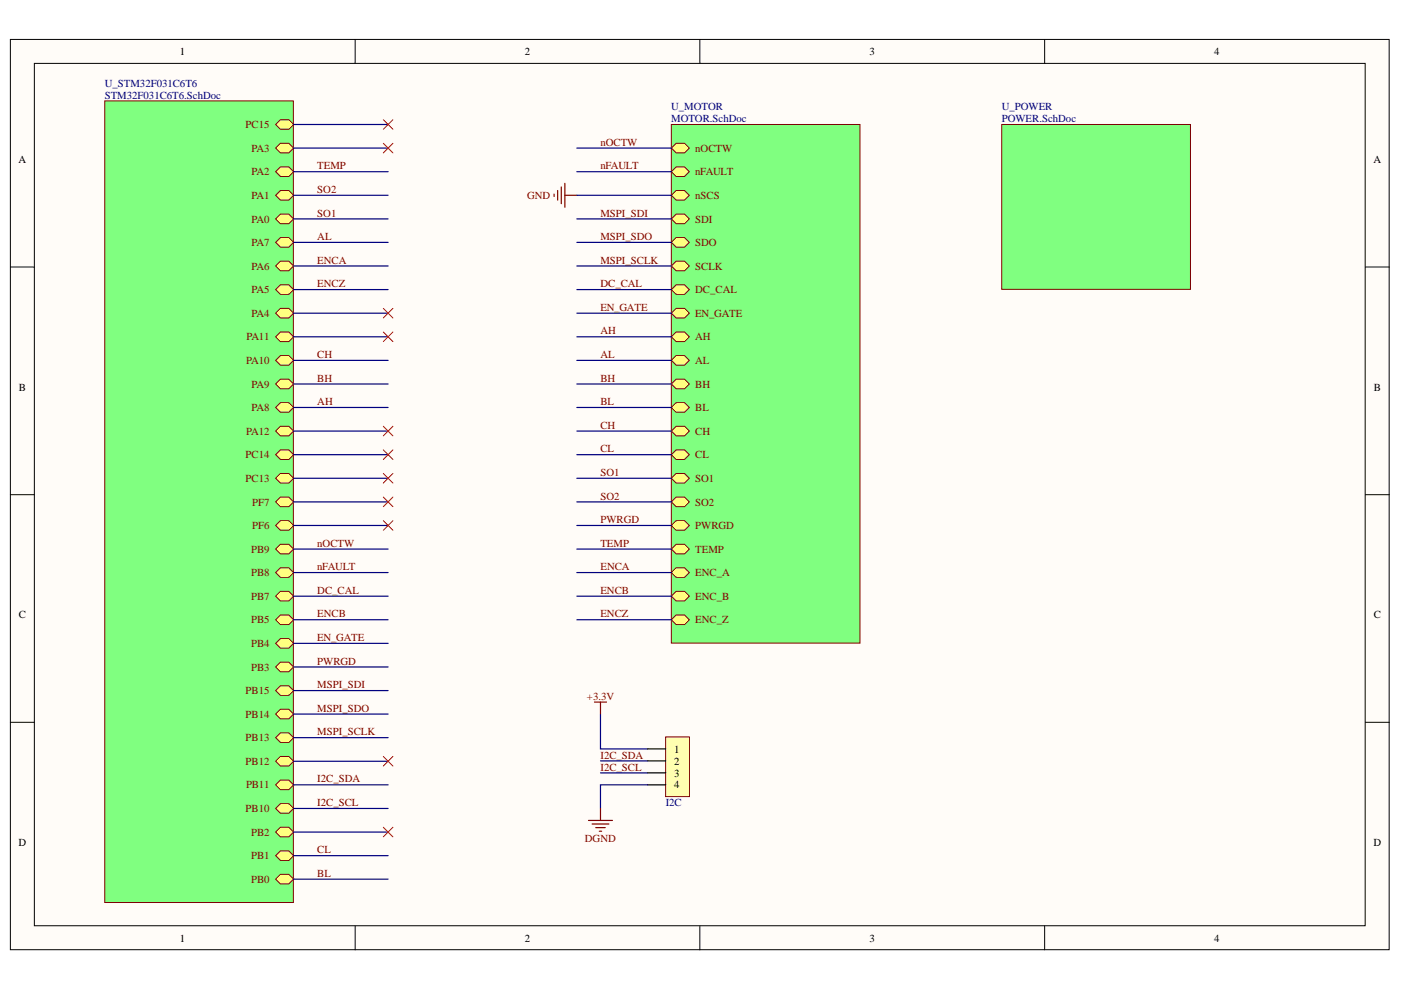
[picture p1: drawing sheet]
<svg xmlns="http://www.w3.org/2000/svg" width="297mm" height="210mm" viewBox="0 0 297 210" stroke-linecap="round" stroke-linejoin="round" font-family="sans-serif">
<g fill="#fffcf8" stroke="#000" stroke-width=".21">
<path d="M2.2 8.4h292.3v193h-292.3z"/>
<path d="M7.3 13.4h282.1v182.9h-282.1z"/>
</g>
<path d="M75.3 8.4v5M148.4 8.4v5M221.5 8.4v5M2.2 56.6h5.1M289.5 56.6h5.1M2.2 104.9h5.1M289.5 104.9h5.1M2.2 153.1h5.1M289.5 153.1h5.1M75.3 196.3v5.1M148.4 196.3v5.1M221.5 196.3v5.1" fill="none" stroke="#000" stroke-width=".21"/>
<path d="M142.3 26.4h40v110h-40z" fill="#80ff80" stroke="#800000" stroke-width=".21"/>
<path d="M142.3 31.4l1.1-1h1.7l1.1 1-1.1 1h-1.7z" fill-rule="evenodd" fill="#ffff80"/>
<path d="M142.3 31.4l1.1-1h1.7l1.1 1-1.1 1h-1.7z" fill="none" stroke="#800000" stroke-width=".21"/>
<path d="M142.3 36.4l1.1-1h1.7l1.1 1-1.1 1h-1.7z" fill-rule="evenodd" fill="#ffff80"/>
<path d="M142.3 36.4l1.1-1h1.7l1.1 1-1.1 1h-1.7z" fill="none" stroke="#800000" stroke-width=".21"/>
<path d="M142.3 41.4l1.1-1h1.7l1.1 1-1.1 1h-1.7z" fill-rule="evenodd" fill="#ffff80"/>
<path d="M142.3 41.4l1.1-1h1.7l1.1 1-1.1 1h-1.7z" fill="none" stroke="#800000" stroke-width=".21"/>
<path d="M142.3 46.4l1.1-1h1.7l1.1 1-1.1 1h-1.7z" fill-rule="evenodd" fill="#ffff80"/>
<path d="M142.3 46.4l1.1-1h1.7l1.1 1-1.1 1h-1.7z" fill="none" stroke="#800000" stroke-width=".21"/>
<path d="M142.3 51.4l1.1-1h1.7l1.1 1-1.1 1h-1.7z" fill-rule="evenodd" fill="#ffff80"/>
<path d="M142.3 51.4l1.1-1h1.7l1.1 1-1.1 1h-1.7z" fill="none" stroke="#800000" stroke-width=".21"/>
<path d="M142.3 56.4l1.1-1h1.7l1.1 1-1.1 1h-1.7z" fill-rule="evenodd" fill="#ffff80"/>
<path d="M142.3 56.4l1.1-1h1.7l1.1 1-1.1 1h-1.7z" fill="none" stroke="#800000" stroke-width=".21"/>
<path d="M142.3 61.4l1.1-1h1.7l1.1 1-1.1 1h-1.7z" fill-rule="evenodd" fill="#ffff80"/>
<path d="M142.3 61.4l1.1-1h1.7l1.1 1-1.1 1h-1.7z" fill="none" stroke="#800000" stroke-width=".21"/>
<path d="M142.3 66.4l1.1-1h1.7l1.1 1-1.1 1h-1.7z" fill-rule="evenodd" fill="#ffff80"/>
<path d="M142.3 66.4l1.1-1h1.7l1.1 1-1.1 1h-1.7z" fill="none" stroke="#800000" stroke-width=".21"/>
<path d="M142.3 71.4l1.1-1h1.7l1.1 1-1.1 1h-1.7z" fill-rule="evenodd" fill="#ffff80"/>
<path d="M142.3 71.4l1.1-1h1.7l1.1 1-1.1 1h-1.7z" fill="none" stroke="#800000" stroke-width=".21"/>
<path d="M142.3 76.4l1.1-1h1.7l1.1 1-1.1 1h-1.7z" fill-rule="evenodd" fill="#ffff80"/>
<path d="M142.3 76.4l1.1-1h1.7l1.1 1-1.1 1h-1.7z" fill="none" stroke="#800000" stroke-width=".21"/>
<path d="M142.3 81.4l1.1-1h1.7l1.1 1-1.1 1h-1.7z" fill-rule="evenodd" fill="#ffff80"/>
<path d="M142.3 81.4l1.1-1h1.7l1.1 1-1.1 1h-1.7z" fill="none" stroke="#800000" stroke-width=".21"/>
<path d="M142.3 86.4l1.1-1h1.7l1.1 1-1.1 1h-1.7z" fill-rule="evenodd" fill="#ffff80"/>
<path d="M142.3 86.4l1.1-1h1.7l1.1 1-1.1 1h-1.7z" fill="none" stroke="#800000" stroke-width=".21"/>
<path d="M142.3 91.4l1.1-1h1.7l1.1 1-1.1 1h-1.7z" fill-rule="evenodd" fill="#ffff80"/>
<path d="M142.3 91.4l1.1-1h1.7l1.1 1-1.1 1h-1.7z" fill="none" stroke="#800000" stroke-width=".21"/>
<path d="M142.3 96.4l1.1-1h1.7l1.1 1-1.1 1h-1.7z" fill-rule="evenodd" fill="#ffff80"/>
<path d="M142.3 96.4l1.1-1h1.7l1.1 1-1.1 1h-1.7z" fill="none" stroke="#800000" stroke-width=".21"/>
<path d="M142.3 101.4l1.1-1h1.7l1.1 1-1.1 1h-1.7z" fill-rule="evenodd" fill="#ffff80"/>
<path d="M142.3 101.4l1.1-1h1.7l1.1 1-1.1 1h-1.7z" fill="none" stroke="#800000" stroke-width=".21"/>
<path d="M142.3 106.4l1.1-1h1.7l1.1 1-1.1 1h-1.7z" fill-rule="evenodd" fill="#ffff80"/>
<path d="M142.3 106.4l1.1-1h1.7l1.1 1-1.1 1h-1.7z" fill="none" stroke="#800000" stroke-width=".21"/>
<path d="M142.3 111.4l1.1-1h1.7l1.1 1-1.1 1h-1.7z" fill-rule="evenodd" fill="#ffff80"/>
<path d="M142.3 111.4l1.1-1h1.7l1.1 1-1.1 1h-1.7z" fill="none" stroke="#800000" stroke-width=".21"/>
<path d="M142.3 116.4l1.1-1h1.7l1.1 1-1.1 1h-1.7z" fill-rule="evenodd" fill="#ffff80"/>
<path d="M142.3 116.4l1.1-1h1.7l1.1 1-1.1 1h-1.7z" fill="none" stroke="#800000" stroke-width=".21"/>
<path d="M142.3 121.4l1.1-1h1.7l1.1 1-1.1 1h-1.7z" fill-rule="evenodd" fill="#ffff80"/>
<path d="M142.3 121.4l1.1-1h1.7l1.1 1-1.1 1h-1.7z" fill="none" stroke="#800000" stroke-width=".21"/>
<path d="M142.3 126.4l1.1-1h1.7l1.1 1-1.1 1h-1.7z" fill-rule="evenodd" fill="#ffff80"/>
<path d="M142.3 126.4l1.1-1h1.7l1.1 1-1.1 1h-1.7z" fill="none" stroke="#800000" stroke-width=".21"/>
<path d="M142.3 131.4l1.1-1h1.7l1.1 1-1.1 1h-1.7z" fill-rule="evenodd" fill="#ffff80"/>
<path d="M142.3 131.4l1.1-1h1.7l1.1 1-1.1 1h-1.7z" fill="none" stroke="#800000" stroke-width=".21"/>
<path d="M22.2 21.4h40v170h-40z" fill="#80ff80" stroke="#800000" stroke-width=".21"/>
<path d="M58.4 186.4l1.1-1h1.7l1.1 1-1.1 1h-1.7z" fill-rule="evenodd" fill="#ffff80"/>
<path d="M58.4 186.4l1.1-1h1.7l1.1 1-1.1 1h-1.7z" fill="none" stroke="#800000" stroke-width=".21"/>
<path d="M58.4 181.4l1.1-1h1.7l1.1 1-1.1 1h-1.7z" fill-rule="evenodd" fill="#ffff80"/>
<path d="M58.4 181.4l1.1-1h1.7l1.1 1-1.1 1h-1.7z" fill="none" stroke="#800000" stroke-width=".21"/>
<path d="M58.4 176.4l1.1-1h1.7l1.1 1-1.1 1h-1.7z" fill-rule="evenodd" fill="#ffff80"/>
<path d="M58.4 176.4l1.1-1h1.7l1.1 1-1.1 1h-1.7z" fill="none" stroke="#800000" stroke-width=".21"/>
<path d="M58.4 171.4l1.1-1h1.7l1.1 1-1.1 1h-1.7z" fill-rule="evenodd" fill="#ffff80"/>
<path d="M58.4 171.4l1.1-1h1.7l1.1 1-1.1 1h-1.7z" fill="none" stroke="#800000" stroke-width=".21"/>
<path d="M58.4 166.4l1.1-1h1.7l1.1 1-1.1 1h-1.7z" fill-rule="evenodd" fill="#ffff80"/>
<path d="M58.4 166.4l1.1-1h1.7l1.1 1-1.1 1h-1.7z" fill="none" stroke="#800000" stroke-width=".21"/>
<path d="M58.4 161.4l1.1-1h1.7l1.1 1-1.1 1h-1.7z" fill-rule="evenodd" fill="#ffff80"/>
<path d="M58.4 161.4l1.1-1h1.7l1.1 1-1.1 1h-1.7z" fill="none" stroke="#800000" stroke-width=".21"/>
<path d="M58.4 156.4l1.1-1h1.7l1.1 1-1.1 1h-1.7z" fill-rule="evenodd" fill="#ffff80"/>
<path d="M58.4 156.4l1.1-1h1.7l1.1 1-1.1 1h-1.7z" fill="none" stroke="#800000" stroke-width=".21"/>
<path d="M58.4 151.4l1.1-1h1.7l1.1 1-1.1 1h-1.7z" fill-rule="evenodd" fill="#ffff80"/>
<path d="M58.4 151.4l1.1-1h1.7l1.1 1-1.1 1h-1.7z" fill="none" stroke="#800000" stroke-width=".21"/>
<path d="M58.4 146.4l1.1-1h1.7l1.1 1-1.1 1h-1.7z" fill-rule="evenodd" fill="#ffff80"/>
<path d="M58.4 146.4l1.1-1h1.7l1.1 1-1.1 1h-1.7z" fill="none" stroke="#800000" stroke-width=".21"/>
<path d="M58.4 141.4l1.1-1h1.7l1.1 1-1.1 1h-1.7z" fill-rule="evenodd" fill="#ffff80"/>
<path d="M58.4 141.4l1.1-1h1.7l1.1 1-1.1 1h-1.7z" fill="none" stroke="#800000" stroke-width=".21"/>
<path d="M58.4 136.4l1.1-1h1.7l1.1 1-1.1 1h-1.7z" fill-rule="evenodd" fill="#ffff80"/>
<path d="M58.4 136.4l1.1-1h1.7l1.1 1-1.1 1h-1.7z" fill="none" stroke="#800000" stroke-width=".21"/>
<path d="M58.4 131.4l1.1-1h1.7l1.1 1-1.1 1h-1.7z" fill-rule="evenodd" fill="#ffff80"/>
<path d="M58.4 131.4l1.1-1h1.7l1.1 1-1.1 1h-1.7z" fill="none" stroke="#800000" stroke-width=".21"/>
<path d="M58.4 126.4l1.1-1h1.7l1.1 1-1.1 1h-1.7z" fill-rule="evenodd" fill="#ffff80"/>
<path d="M58.4 126.4l1.1-1h1.7l1.1 1-1.1 1h-1.7z" fill="none" stroke="#800000" stroke-width=".21"/>
<path d="M58.4 121.4l1.1-1h1.7l1.1 1-1.1 1h-1.7z" fill-rule="evenodd" fill="#ffff80"/>
<path d="M58.4 121.4l1.1-1h1.7l1.1 1-1.1 1h-1.7z" fill="none" stroke="#800000" stroke-width=".21"/>
<path d="M58.4 116.4l1.1-1h1.7l1.1 1-1.1 1h-1.7z" fill-rule="evenodd" fill="#ffff80"/>
<path d="M58.4 116.4l1.1-1h1.7l1.1 1-1.1 1h-1.7z" fill="none" stroke="#800000" stroke-width=".21"/>
<path d="M58.4 111.4l1.1-1h1.7l1.1 1-1.1 1h-1.7z" fill-rule="evenodd" fill="#ffff80"/>
<path d="M58.4 111.4l1.1-1h1.7l1.1 1-1.1 1h-1.7z" fill="none" stroke="#800000" stroke-width=".21"/>
<path d="M58.4 106.4l1.1-1h1.7l1.1 1-1.1 1h-1.7z" fill-rule="evenodd" fill="#ffff80"/>
<path d="M58.4 106.4l1.1-1h1.7l1.1 1-1.1 1h-1.7z" fill="none" stroke="#800000" stroke-width=".21"/>
<path d="M58.4 101.4l1.1-1h1.7l1.1 1-1.1 1h-1.7z" fill-rule="evenodd" fill="#ffff80"/>
<path d="M58.4 101.4l1.1-1h1.7l1.1 1-1.1 1h-1.7z" fill="none" stroke="#800000" stroke-width=".21"/>
<path d="M58.4 96.4l1.1-1h1.7l1.1 1-1.1 1h-1.7z" fill-rule="evenodd" fill="#ffff80"/>
<path d="M58.4 96.4l1.1-1h1.7l1.1 1-1.1 1h-1.7z" fill="none" stroke="#800000" stroke-width=".21"/>
<path d="M58.4 91.4l1.1-1h1.7l1.1 1-1.1 1h-1.7z" fill-rule="evenodd" fill="#ffff80"/>
<path d="M58.4 91.4l1.1-1h1.7l1.1 1-1.1 1h-1.7z" fill="none" stroke="#800000" stroke-width=".21"/>
<path d="M58.4 86.4l1.1-1h1.7l1.1 1-1.1 1h-1.7z" fill-rule="evenodd" fill="#ffff80"/>
<path d="M58.4 86.4l1.1-1h1.7l1.1 1-1.1 1h-1.7z" fill="none" stroke="#800000" stroke-width=".21"/>
<path d="M58.4 81.4l1.1-1h1.7l1.1 1-1.1 1h-1.7z" fill-rule="evenodd" fill="#ffff80"/>
<path d="M58.4 81.4l1.1-1h1.7l1.1 1-1.1 1h-1.7z" fill="none" stroke="#800000" stroke-width=".21"/>
<path d="M58.4 76.4l1.1-1h1.7l1.1 1-1.1 1h-1.7z" fill-rule="evenodd" fill="#ffff80"/>
<path d="M58.4 76.4l1.1-1h1.7l1.1 1-1.1 1h-1.7z" fill="none" stroke="#800000" stroke-width=".21"/>
<path d="M58.4 71.4l1.1-1h1.7l1.1 1-1.1 1h-1.7z" fill-rule="evenodd" fill="#ffff80"/>
<path d="M58.4 71.4l1.1-1h1.7l1.1 1-1.1 1h-1.7z" fill="none" stroke="#800000" stroke-width=".21"/>
<path d="M58.4 66.4l1.1-1h1.7l1.1 1-1.1 1h-1.7z" fill-rule="evenodd" fill="#ffff80"/>
<path d="M58.4 66.4l1.1-1h1.7l1.1 1-1.1 1h-1.7z" fill="none" stroke="#800000" stroke-width=".21"/>
<path d="M58.4 61.4l1.1-1h1.7l1.1 1-1.1 1h-1.7z" fill-rule="evenodd" fill="#ffff80"/>
<path d="M58.4 61.4l1.1-1h1.7l1.1 1-1.1 1h-1.7z" fill="none" stroke="#800000" stroke-width=".21"/>
<path d="M58.4 56.4l1.1-1h1.7l1.1 1-1.1 1h-1.7z" fill-rule="evenodd" fill="#ffff80"/>
<path d="M58.4 56.4l1.1-1h1.7l1.1 1-1.1 1h-1.7z" fill="none" stroke="#800000" stroke-width=".21"/>
<path d="M58.4 51.4l1.1-1h1.7l1.1 1-1.1 1h-1.7z" fill-rule="evenodd" fill="#ffff80"/>
<path d="M58.4 51.4l1.1-1h1.7l1.1 1-1.1 1h-1.7z" fill="none" stroke="#800000" stroke-width=".21"/>
<path d="M58.4 46.4l1.1-1h1.7l1.1 1-1.1 1h-1.7z" fill-rule="evenodd" fill="#ffff80"/>
<path d="M58.4 46.4l1.1-1h1.7l1.1 1-1.1 1h-1.7z" fill="none" stroke="#800000" stroke-width=".21"/>
<path d="M58.4 41.4l1.1-1h1.7l1.1 1-1.1 1h-1.7z" fill-rule="evenodd" fill="#ffff80"/>
<path d="M58.4 41.4l1.1-1h1.7l1.1 1-1.1 1h-1.7z" fill="none" stroke="#800000" stroke-width=".21"/>
<path d="M58.4 36.4l1.1-1h1.7l1.1 1-1.1 1h-1.7z" fill-rule="evenodd" fill="#ffff80"/>
<path d="M58.4 36.4l1.1-1h1.7l1.1 1-1.1 1h-1.7z" fill="none" stroke="#800000" stroke-width=".21"/>
<path d="M58.4 31.4l1.1-1h1.7l1.1 1-1.1 1h-1.7z" fill-rule="evenodd" fill="#ffff80"/>
<path d="M58.4 31.4l1.1-1h1.7l1.1 1-1.1 1h-1.7z" fill="none" stroke="#800000" stroke-width=".21"/>
<path d="M58.4 26.4l1.1-1h1.7l1.1 1-1.1 1h-1.7z" fill-rule="evenodd" fill="#ffff80"/>
<path d="M58.4 26.4l1.1-1h1.7l1.1 1-1.1 1h-1.7z" fill="none" stroke="#800000" stroke-width=".21"/>
<g fill="none" stroke="#000080" stroke-width=".25">
<path d="M62.3 26.4h20M62.3 31.4h20M62.3 36.4h20M122.3 31.4h20M122.3 36.4h20M62.3 41.4h20M62.3 46.4h20M62.3 51.4h20M62.3 56.4h20M122.3 46.4h20M122.3 51.4h20M122.3 56.4h20"/>
<path d="M62.3 61.4h20M62.3 66.4h20M62.3 71.4h20M62.3 76.4h20M122.3 61.4h20M122.3 66.4h20M122.3 71.4h20M122.3 76.4h20M62.3 81.4h20M62.3 86.4h20M62.3 91.4h20M62.3 96.4h20"/>
<path d="M122.3 81.4h20M122.3 86.4h20M122.3 91.4h20M122.3 96.4h20M62.3 101.4h20M62.3 106.4h20M62.3 111.4h20M62.3 116.4h20M122.3 101.4h20M122.3 106.4h20M122.3 111.4h20M122.3 116.4h20"/>
<path d="M62.3 121.4h20M62.3 126.4h20M62.3 131.4h20M62.3 136.4h20M122.3 121.4h20M122.3 126.4h20M122.3 131.4h20M62.3 141.4h20M62.3 146.4h20M62.3 151.4h20M62.3 156.4h20M62.3 161.4h20"/>
<path d="M62.3 166.4h20M62.3 171.4h20M62.3 176.4h20M62.3 181.4h20M62.3 186.4h20"/>
</g>
<path d="M212.4 26.4h40v34.9h-40z" fill="#80ff80" stroke="#800000" stroke-width=".21"/>
<path d="M122.3 41.4h20M127.3 151.4v7.4h10M127.3 163.9h10M127.3 161.3h10M137.3 166.4h-10v5" fill="none" stroke="#000080" stroke-width=".25"/>
<path d="M119 39.6v3.6M119.8 38.9v5M117.5 41.2v.5M118.2 40.4v2M119.8 41.4h2.5M126 148.9h2.6M127.3 148.9v2.5M124.8 174h5.1M125.5 174.7h3.6M126.3 175.5h2M127.1 176.2h.5M127.3 171.4v2.6" fill="none" stroke="#800000" stroke-width=".25"/>
<g fill="none" stroke="#f00" stroke-width=".21">
<path d="M81.3 25.4l2 2M81.3 30.4l2 2M83.3 25.4l-2 2M83.3 30.4l-2 2M81.3 65.4l2 2M81.3 70.4l2 2M83.3 65.4l-2 2M83.3 70.4l-2 2M81.3 90.4l2 2M81.3 95.4l2 2M83.3 90.4l-2 2M83.3 95.4l-2 2"/>
<path d="M81.3 100.4l2 2M81.3 105.4l2 2M81.3 110.4l2 2M83.3 100.4l-2 2M83.3 105.4l-2 2M83.3 110.4l-2 2M81.3 160.4l2 2M81.3 175.4l2 2M83.3 160.4l-2 2M83.3 175.4l-2 2"/>
</g>
<path d="M141.1 156.2h5.1v12.7h-5.1z" fill="#ffffb0" stroke="#800000" stroke-width=".21"/>
<path d="M137.3 158.8h3.8M137.3 161.3h3.8M137.3 163.9h3.8M137.3 166.4h3.8" fill="none" stroke="#000" stroke-width=".25"/>
<g font-size="2.3">
<text x="38.2" y="11.7">1</text>
<text x="111.3" y="11.7">2</text>
<text x="184.4" y="11.7">3</text>
<text x="257.4" y="11.7">4</text>
<text x="3.9" y="34.5">A</text>
<text x="291.2" y="34.5">A</text>
<text x="4" y="82.8">B</text>
<text x="291.3" y="82.8">B</text>
<text x="4" y="131.1">C</text>
<text x="291.3" y="131.1">C</text>
<text x="142.9" y="159.6">1</text>
<text x="142.9" y="162.1">2</text>
<text x="142.9" y="164.6">3</text>
<text x="142.9" y="167.2">4</text>
<text x="3.9" y="179.3">D</text>
<text x="291.2" y="179.3">D</text>
<text x="38.2" y="199.6">1</text>
<text x="111.3" y="199.6">2</text>
<text x="184.4" y="199.6">3</text>
<text x="257.4" y="199.6">4</text>
</g>
<g font-size="2.3" fill="#000080">
<text x="22.2" y="18.4">U_STM32F031C6T6</text>
<text x="22.2" y="20.9">STM32F031C6T6.SchDoc</text>
<text x="142.3" y="23.4">U_MOTOR</text>
<text x="212.4" y="23.4">U_POWER</text>
<text x="142.3" y="25.9">MOTOR.SchDoc</text>
<text x="212.4" y="25.9">POWER.SchDoc</text>
<text x="141.1" y="171">I2C</text>
</g>
<g font-size="2.3" fill="#800000">
<text x="52.1" y="27.2">PC15</text>
<text x="53.3" y="32.2">PA3</text>
<text x="67.3" y="35.9">TEMP</text>
<text x="127.3" y="30.9">nOCTW</text>
<text x="127.3" y="35.9">nFAULT</text>
<text x="147.4" y="32.2">nOCTW</text>
<text x="53.3" y="37.2">PA2</text>
<text x="67.3" y="40.9">SO2</text>
<text x="147.4" y="37.2">nFAULT</text>
<text x="53.3" y="47.2">PA0</text>
<text x="53.3" y="42.2">PA1</text>
<text x="67.3" y="45.9">SO1</text>
<text x="111.7" y="42.2">GND</text>
<text x="127.3" y="45.9">MSPI_SDI</text>
<text x="147.4" y="42.2">nSCS</text>
<text x="147.4" y="47.2">SDI</text>
<text x="53.3" y="52.2">PA7</text>
<text x="67.3" y="50.9">AL</text>
<text x="127.3" y="50.9">MSPI_SDO</text>
<text x="147.4" y="52.2">SDO</text>
<text x="53.3" y="57.2">PA6</text>
<text x="67.3" y="55.9">ENCA</text>
<text x="127.3" y="55.9">MSPI_SCLK</text>
<text x="147.4" y="57.2">SCLK</text>
<text x="53.3" y="62.2">PA5</text>
<text x="67.3" y="60.9">ENCZ</text>
<text x="127.3" y="60.9">DC_CAL</text>
<text x="127.3" y="65.9">EN_GATE</text>
<text x="147.4" y="62.2">DC_CAL</text>
<text x="53.3" y="67.2">PA4</text>
<text x="127.3" y="70.9">AH</text>
<text x="147.4" y="67.2">EN_GATE</text>
<text x="52.2" y="77.2">PA10</text>
<text x="52.2" y="72.2">PA11</text>
<text x="67.3" y="75.9">CH</text>
<text x="127.3" y="75.9">AL</text>
<text x="147.4" y="72.2">AH</text>
<text x="147.4" y="77.2">AL</text>
<text x="53.3" y="82.2">PA9</text>
<text x="67.3" y="80.9">BH</text>
<text x="127.3" y="80.9">BH</text>
<text x="147.4" y="82.2">BH</text>
<text x="53.3" y="87.2">PA8</text>
<text x="67.3" y="85.9">AH</text>
<text x="127.3" y="85.9">BL</text>
<text x="147.4" y="87.2">BL</text>
<text x="52.2" y="92.2">PA12</text>
<text x="127.3" y="90.9">CH</text>
<text x="127.3" y="95.9">CL</text>
<text x="147.4" y="92.2">CH</text>
<text x="52.1" y="97.2">PC14</text>
<text x="127.3" y="100.9">SO1</text>
<text x="147.4" y="97.2">CL</text>
<text x="52.1" y="102.2">PC13</text>
<text x="53.5" y="107.2">PF7</text>
<text x="127.3" y="105.9">SO2</text>
<text x="147.4" y="102.2">SO1</text>
<text x="147.4" y="107.2">SO2</text>
<text x="53.5" y="112.2">PF6</text>
<text x="127.3" y="110.9">PWRGD</text>
<text x="147.4" y="112.2">PWRGD</text>
<text x="53.2" y="117.2">PB9</text>
<text x="67.3" y="115.9">nOCTW</text>
<text x="127.3" y="115.9">TEMP</text>
<text x="147.4" y="117.2">TEMP</text>
<text x="53.2" y="122.2">PB8</text>
<text x="67.3" y="120.9">nFAULT</text>
<text x="67.3" y="125.9">DC_CAL</text>
<text x="127.3" y="120.9">ENCA</text>
<text x="127.3" y="125.9">ENCB</text>
<text x="147.4" y="122.2">ENC_A</text>
<text x="53.2" y="127.2">PB7</text>
<text x="67.3" y="130.9">ENCB</text>
<text x="127.3" y="130.9">ENCZ</text>
<text x="147.4" y="127.2">ENC_B</text>
<text x="53.2" y="137.2">PB4</text>
<text x="53.2" y="132.2">PB5</text>
<text x="67.3" y="135.9">EN_GATE</text>
<text x="147.4" y="132.2">ENC_Z</text>
<text x="53.2" y="142.2">PB3</text>
<text x="67.3" y="140.9">PWRGD</text>
<text x="52.1" y="147.2">PB15</text>
<text x="67.3" y="145.9">MSPI_SDI</text>
<text x="124.4" y="148.4">+3.3V</text>
<text x="52.1" y="152.2">PB14</text>
<text x="67.3" y="150.9">MSPI_SDO</text>
<text x="67.3" y="155.9">MSPI_SCLK</text>
<text x="52.1" y="157.2">PB13</text>
<text x="127.3" y="160.8">I2C_SDA</text>
<text x="52.1" y="162.2">PB12</text>
<text x="52.2" y="167.2">PB11</text>
<text x="67.3" y="165.9">I2C_SDA</text>
<text x="127.3" y="163.4">I2C_SCL</text>
<text x="52.1" y="172.2">PB10</text>
<text x="67.3" y="170.9">I2C_SCL</text>
<text x="53.2" y="177.2">PB2</text>
<text x="124" y="178.5">DGND</text>
<text x="53.2" y="182.2">PB1</text>
<text x="67.3" y="185.9">BL</text>
<text x="67.3" y="180.9">CL</text>
<text x="53.2" y="187.2">PB0</text>
</g>
</svg>
